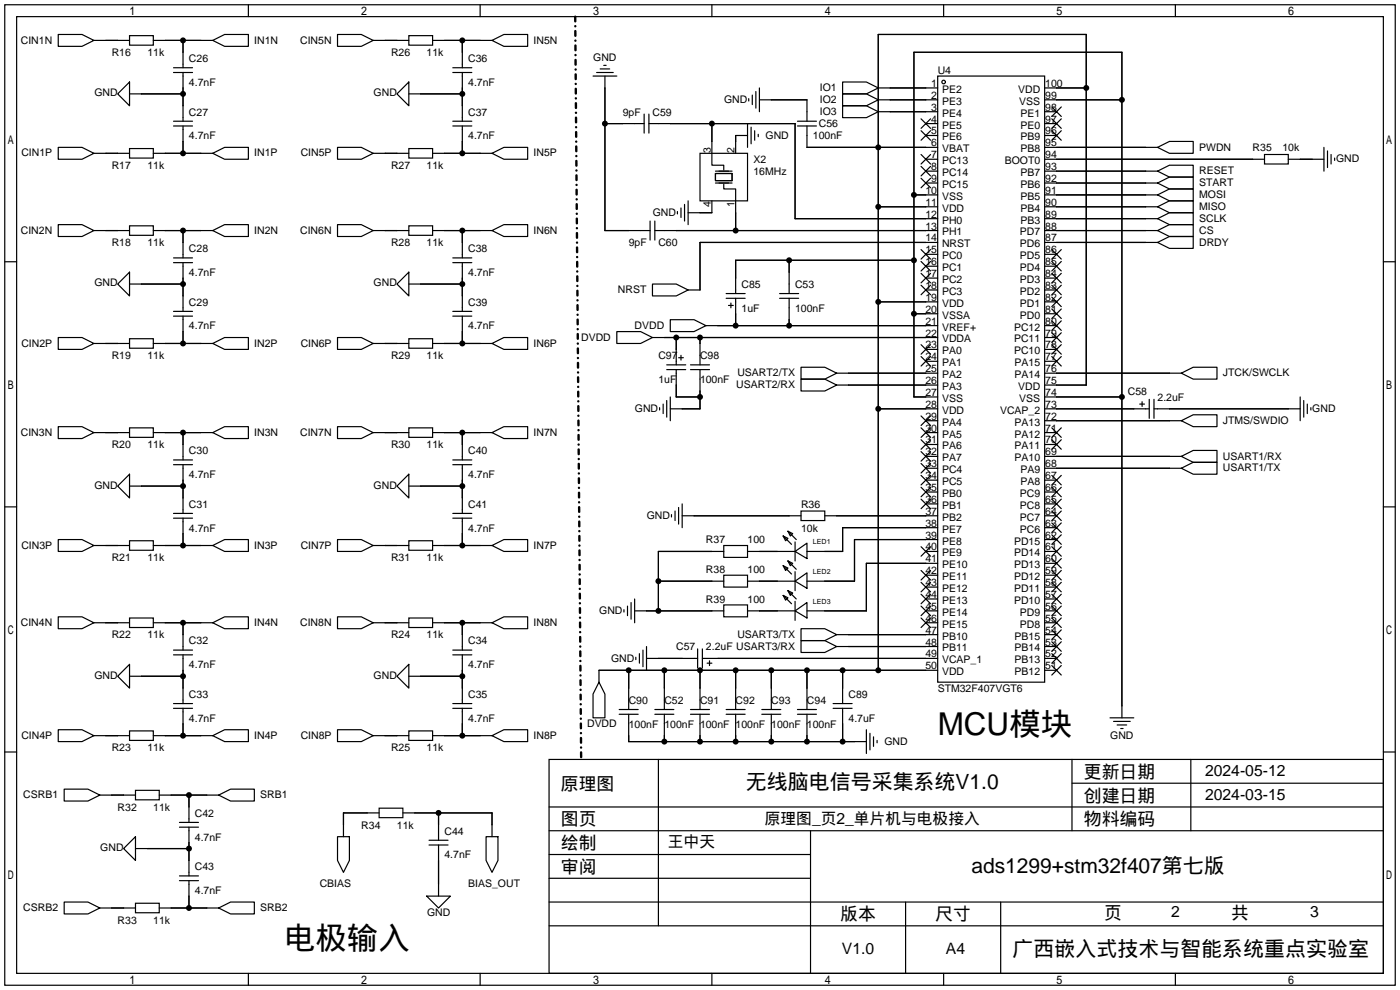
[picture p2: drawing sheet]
<svg xmlns="http://www.w3.org/2000/svg" width="299mm" height="212mm" viewBox="0 0 299 212" stroke-linecap="round" stroke-linejoin="round" font-family="sans-serif">
<g fill="none" stroke="#000" stroke-width=".25">
<path d="M1 1h297.2v209.6h-297.2zM3.6 3.6h292.1v204.4h-292.1zM12.4 7.4h5.1l2.6 1.2-2.6 1.3h-5.1zM20.1 8.6h7.6M27.7 7.6h5.1v2.1h-5.1zM27.7 17.5v5.1l-2.6-2.5zM32.8 8.6h12.7M37.1 15.5h4M37.1 14.5h4M39.1 8.6v5.9M39.1 15.5v10.4M45.5 8.6l2.5-1.2h5.1v2.5h-5.1z"/>
<path d="M53.1 1v2.6M72.1 7.4h5.1l2.6 1.2-2.6 1.3h-5.1zM79.8 8.6h7.6M87.4 7.6h5.1v2.1h-5.1zM87.4 17.5v5.1l-2.6-2.5zM92.5 8.6h12.7M96.8 15.5h4M96.8 14.5h4M98.8 8.6v5.9M98.8 15.5v10.4M102.6 1v2.6M105.2 8.6l2.5-1.2h5.1v2.5h-5.1z"/>
<path d="M126.7 16.3h5.1M127.5 15.5h3.6M128.3 14.7h2M129 14h.5M129.3 16.3v33h9.6M152.1 1v2.6M161.5 19.6v3.5M162.3 18.8v5.1M180.1 17.5h5.1l2.5 1.3-2.5 1.3h-5.1zM187.7 18.8h12.7M200.4 16.3h22.9v129.5h-22.9zM201.7 1v2.6"/>
<path d="M223.3 18.8h8.9M251.2 1v2.6M12.4 31.5h5.1l2.6 1.3-2.6 1.2h-5.1zM20.1 32.8h7.6M27.7 31.8h5.1v2h-5.1zM27.7 20.1h11.4M32.8 32.8h12.7M37.1 26.9h4M37.1 25.9h4M39.1 26.9v5.9M45.5 32.8l2.5-1.3h5.1v2.5h-5.1zM72.1 31.5h5.1l2.6 1.3-2.6 1.2h-5.1z"/>
<path d="M79.8 32.8h7.6M87.4 31.8h5.1v2h-5.1zM87.4 20.1h11.4M92.5 32.8h12.7M96.8 26.9h4M96.8 25.9h4M98.8 26.9v5.9M105.2 32.8l2.5-1.3h5.1v2.5h-5.1zM129.3 26.4h8.4M137.7 24.4v4M138.7 26.4h31.2v20.3h30.5M138.7 24.4v4"/>
<path d="M149.6 32.8h10.2v10.1h-10.2zM152.1 26.4v8.9h2.6v1M152.9 37.1h3.6v1.5h-3.6zM152.9 36.6h3.6M152.9 39.1h3.6M154.7 39.4v1h2.5v8.9M159.8 29h-2.6v3.8M159.8 26.4v5.1M160 21.1v.5M160.5 27.2v3.5M160.8 20.3v2.1M161.3 27.9v2.1"/>
<path d="M162.1 28.7v.5M162.3 21.3h10.2v4.6M170.4 26.9h4.1M170.4 25.9h4.1M172.5 26.9v4.6h27.9M180.1 22.6h5.1l2.5 1.3-2.5 1.2h-5.1zM180.1 20.1h5.1l2.5 1.2-2.5 1.3h-5.1zM187.7 21.3h12.7M187.7 23.9h12.7M196.8 25.4l2.1 2M196.8 27.9l2.1 2.1M196.8 33l2.1 2.1"/>
<path d="M196.8 35.6l2.1 2M196.8 38.1l2.1 2M197.9 26.4h2.5M197.9 29h2.5M197.9 34h2.5M197.9 36.6h2.5M197.9 39.1h2.5M198.9 25.4l-2.1 2M198.9 27.9l-2.1 2.1M198.9 33l-2.1 2.1M198.9 35.6l-2.1 2M198.9 38.1l-2.1 2"/>
<path d="M223.3 21.3h16.5M223.3 23.9h2.5M223.3 26.4h2.5M223.3 29h2.5M223.3 31.5h24.1M223.3 34h47M223.3 36.6h24.1M223.3 39.1h24.1M224.8 27.9l2 2.1M224.8 25.4l2 2M224.8 22.9l2 2M226.8 25.4l-2 2"/>
<path d="M226.8 27.9l-2 2.1M226.8 22.9l-2 2M247.4 39.1l2.5-1.3h5.1v2.6h-5.1zM247.4 36.6l2.5-1.3h5.1v2.5h-5.1zM247.4 31.5l2.5-1.3h5.1v2.6h-5.1zM270.3 33h5v2.1h-5zM275.3 34h7.7M283 31.5v5.1M283.7 32.3v3.5M284.5 33v2.1M285.2 33.8v.5M1 55.9h2.6"/>
<path d="M12.4 48h5.1l2.6 1.3-2.6 1.2h-5.1zM20.1 49.3h7.6M27.7 48.3h5.1v2h-5.1zM27.7 58.2v5l-2.6-2.5zM32.8 49.3h12.7M37.1 56.1h4M37.1 55.1h4M39.1 49.3v5.8M39.1 56.1v10.4M45.5 49.3l2.5-1.3h5.1v2.5h-5.1zM72.1 48h5.1l2.6 1.3-2.6 1.2h-5.1zM79.8 49.3h7.6"/>
<path d="M87.4 48.3h5.1v2h-5.1zM87.4 58.2v5l-2.6-2.5zM92.5 49.3h12.7M96.8 56.1h4M96.8 55.1h4M98.8 49.3v5.8M98.8 56.1v10.4M105.2 49.3l2.5-1.3h5.1v2.5h-5.1zM138.9 47.2v4.1M140 49.3h60.4M140 47.2v4.1M144.8 45.2v.5"/>
<path d="M145.5 44.4v2.1M146.3 43.7v3.5M147.1 42.9v5.1M152.1 42.9v2.6h-5M168.7 55.6v7.1M187.7 44.2h12.7M195.3 41.7h5.1M195.3 55.6h-38.1v7.1M196.8 53.3l2.1 2.1M196.8 55.9l2.1 2M196.8 58.4l2.1 2.1M197.9 54.4h2.5"/>
<path d="M197.9 56.9h2.5M197.9 59.4h2.5M198.9 53.3l-2.1 2.1M198.9 55.9l-2.1 2M198.9 58.4l-2.1 2.1M200.4 51.8h-50.8v10.2h-2.5M223.3 49.3h24.1M223.3 41.7h24.1M223.3 44.2h24.1M223.3 46.7h24.1M223.3 51.8h24.1M223.3 54.4h2.5"/>
<path d="M223.3 56.9h2.5M223.3 59.4h2.5M224.8 58.4l2 2.1M224.8 55.9l2 2M224.8 53.3l2 2.1M226.8 58.4l-2 2.1M226.8 55.9l-2 2M226.8 53.3l-2 2.1M247.4 46.7l2.5-1.2h5.1v2.5h-5.1zM247.4 44.2l2.5-1.3h5.1v2.6h-5.1zM247.4 41.7l2.5-1.3h5.1v2.5h-5.1zM247.4 51.8l2.5-1.3h5.1v2.6h-5.1z"/>
<path d="M247.4 49.3l2.5-1.3h5.1v2.5h-5.1zM295.7 55.9h2.5M12.4 72.1h5.1l2.6 1.3-2.6 1.3h-5.1zM20.1 73.4h7.6M27.7 72.4h5.1v2h-5.1zM27.7 60.7h11.4M32.8 73.4h12.7M37.1 67.6h4M37.1 66.5h4M39.1 67.6v5.8M45.5 73.4l2.5-1.3h5.1v2.6h-5.1zM72.1 72.1h5.1l2.6 1.3-2.6 1.3h-5.1z"/>
<path d="M79.8 73.4h7.6M87.4 72.4h5.1v2h-5.1zM87.4 60.7h11.4M92.5 73.4h12.7M96.8 67.6h4M96.8 66.5h4M98.8 67.6v5.8M105.2 73.4l2.5-1.3h5.1v2.6h-5.1zM131.8 70.9h5.1l2.5 1.2-2.5 1.3h-5.1zM139.4 60.7h5.1l2.6 1.3-2.6 1.2h-5.1zM139.4 72.1h61M142.5 78h4.1"/>
<path d="M142.5 79h4.1M143.3 68.3h5l2.6 1.3-2.6 1.3h-5zM144.5 79v5.8h5.1M144.5 72.1v5.9M145 76.5h1M145.5 75.9v1.1M147.6 78h4M147.6 79h4M149.6 79v8.4h-6.3M149.6 72.1v5.9M150.9 69.6h49.5M155.2 63.8h4.1"/>
<path d="M155.2 62.7h4.1M155.7 65.3h1M156.2 64.8v1M157.2 63.8v5.8M166.6 63.8h4.1M166.6 62.7h4.1M168.7 63.8v5.8M171.2 78.5h5.1l2.5 1.3-2.5 1.2h-5.1zM178.8 79.8h21.6M187.7 64.5h12.7M195.3 67.1h5.1M196.8 61l2.1 2"/>
<path d="M196.8 73.7l2.1 2M196.8 76.2l2.1 2M197.9 62h2.5M197.9 74.7h2.5M197.9 77.2h2.5M198.9 61l-2.1 2M198.9 73.7l-2.1 2M198.9 76.2l-2.1 2M223.3 62h2.5M223.3 64.5h2.5M223.3 67.1h2.5M223.3 69.6h2.5"/>
<path d="M223.3 72.1h2.5M223.3 74.7h2.5M223.3 77.2h2.5M223.3 79.8h29.2M224.8 76.2l2 2M224.8 73.7l2 2M224.8 71.1l2 2.1M224.8 68.6l2 2M224.8 66l2 2.1M224.8 63.5l2 2M224.8 61l2 2M226.8 61l-2 2"/>
<path d="M226.8 66l-2 2.1M226.8 68.6l-2 2M226.8 71.1l-2 2.1M226.8 73.7l-2 2M226.8 76.2l-2 2M226.8 63.5l-2 2M252.5 79.8l2.5-1.3h5.1v2.5h-5.1zM12.4 91.2h5.1l2.6 1.3-2.6 1.2h-5.1zM20.1 92.5h7.6M27.7 91.4h5.1v2.1h-5.1zM32.8 92.5h12.7M37.1 99.3h4"/>
<path d="M37.1 98.3h4M39.1 92.5v5.8M39.1 99.3v10.4M45.5 92.5l2.5-1.3h5.1v2.5h-5.1zM72.1 91.2h5.1l2.6 1.3-2.6 1.2h-5.1zM79.8 92.5h7.6M87.4 91.4h5.1v2.1h-5.1zM92.5 92.5h12.7M96.8 99.3h4M96.8 98.3h4M98.8 92.5v5.8M98.8 99.3v10.4"/>
<path d="M105.2 92.5l2.5-1.3h5.1v2.5h-5.1zM141 87.1v.5M141.7 86.4v2M142.5 85.6v3.6M143.3 84.8v5.1M171.2 81h5.1l2.5 1.3-2.5 1.3h-5.1zM178.8 82.3h21.6M187.7 87.4h12.7M196.8 88.9l2.1 2M196.8 91.4l2.1 2.1M196.8 94l2.1 2M196.8 96.5l2.1 2.1"/>
<path d="M196.8 99.1l2.1 2M197.9 92.5h2.5M197.9 89.9h2.5M197.9 95h2.5M197.9 97.5h2.5M198.9 88.9l-2.1 2M198.9 91.4l-2.1 2.1M198.9 94l-2.1 2M198.9 96.5l-2.1 2.1M198.9 99.1l-2.1 2M200.4 84.8h-5.1v-73.6h44.5v142.2M223.3 92.5h2.5"/>
<path d="M223.3 82.3h8.9v-74.9h-44.5v135.9M223.3 84.8h16.5M223.3 87.4h22.3M223.3 89.9h29.2M223.3 95h2.5M223.3 97.5h29.2M224.8 94l2 2M224.8 91.4l2 2.1M226.8 94l-2 2M226.8 91.4l-2 2.1M243.6 86.4h1M244.1 85.9v1"/>
<path d="M245.6 85.3v4.1M246.6 87.4h31.3M246.6 85.3v4.1M252.5 97.5l2.5-1.2h5.1v2.5h-5.1zM252.5 89.9l2.5-1.3h5.1v2.6h-5.1zM277.9 84.8v5.1M278.6 85.6v3.6M279.4 86.4v2M280.2 87.1v.5M1 108.3h2.6M12.4 115.3h5.1l2.6 1.3-2.6 1.3h-5.1zM20.1 116.6h7.6"/>
<path d="M27.7 115.6h5.1v2h-5.1zM27.7 101.3v5.1l-2.6-2.5zM27.7 103.9h11.4M32.8 116.6h12.7M37.1 110.7h4M37.1 109.7h4M39.1 110.7v5.9M45.5 116.6l2.5-1.3h5.1v2.6h-5.1zM72.1 115.3h5.1l2.6 1.3-2.6 1.3h-5.1zM79.8 116.6h7.6M87.4 115.6h5.1v2h-5.1zM87.4 101.3v5.1l-2.6-2.5z"/>
<path d="M87.4 103.9h11.4M92.5 116.6h12.7M96.8 110.7h4M96.8 109.7h4M98.8 110.7v5.9M105.2 116.6l2.5-1.3h5.1v2.6h-5.1zM143.5 110v.5M144.3 109.2v2.1M145 108.5v3.5M145.8 110.2h25.4M145.8 107.7v5.1M154.7 116.6h5.1v2.5h-5.1z"/>
<path d="M154.7 117.9h-14v12.7M159.8 117.9h10.1M167.4 114.6l1 .5-.5 .5zM167.4 114.6l1.8 1.7M168.4 113.5l1 .5-.5 .6zM168.4 119.9l1 .5-.5 .5zM168.4 113.5l1.8 1.8M168.4 119.9l1.8 1.8M169.9 117.9l2.6-1.8v3.3zM169.9 115.8v4.1M171.2 109.2h5.1v2.1h-5.1zM176.3 110.2h24.1"/>
<path d="M196.8 101.6l2.1 2M196.8 104.1l2.1 2.1M196.8 106.7l2.1 2M196.8 116.8l2.1 2.1M197.9 100.1h2.5M197.9 102.6h2.5M197.9 105.2h2.5M197.9 107.7h2.5M197.9 117.9h2.5M198.9 101.6l-2.1 2M198.9 104.1l-2.1 2.1M198.9 106.7l-2.1 2"/>
<path d="M198.9 116.8l-2.1 2.1M200.4 112.8h-20.3v5.1h-7.6M200.4 115.3h-17.8v8.9h-10.1M223.3 100.1h29.2M223.3 102.6h2.5M223.3 105.2h2.5M223.3 107.7h2.5M223.3 110.2h2.5M223.3 112.8h2.5M223.3 115.3h2.5M223.3 117.9h2.5M224.8 119.4l2 2"/>
<path d="M224.8 116.8l2 2.1M224.8 114.3l2 2M224.8 111.8l2 2M224.8 109.2l2 2.1M224.8 106.7l2 2M224.8 104.1l2 2.1M224.8 101.6l2 2M226.8 101.6l-2 2M226.8 104.1l-2 2.1M226.8 119.4l-2 2M226.8 116.8l-2 2.1M226.8 114.3l-2 2"/>
<path d="M226.8 111.8l-2 2M226.8 109.2l-2 2.1M226.8 106.7l-2 2M252.5 100.1l2.5-1.3h5.1v2.5h-5.1zM295.7 108.3h2.5M12.4 131.8h5.1l2.6 1.3-2.6 1.3h-5.1zM20.1 133.1h7.6M27.7 132.1h5.1v2h-5.1zM32.8 133.1h12.7M37.1 140h4M37.1 138.9h4M39.1 133.1v5.8"/>
<path d="M39.1 140v10.4M45.5 133.1l2.5-1.3h5.1v2.6h-5.1zM72.1 131.8h5.1l2.6 1.3-2.6 1.3h-5.1zM79.8 133.1h7.6M87.4 132.1h5.1v2h-5.1zM92.5 133.1h12.7M96.8 140h4M96.8 138.9h4M98.8 133.1v5.8M98.8 140v10.4M105.2 133.1l2.5-1.3h5.1v2.6h-5.1zM133.3 130.3v.5"/>
<path d="M134.1 129.5v2.1M134.9 128.8v3.5M135.6 130.6h19.1M135.6 128v5.1M136.7 139.7v2M137.4 138.9v3.6M138.2 138.2v5.1M140.7 124.2h14M149.1 138.7v4M150.1 138.7v4M154.7 122.9h5.1v2.6h-5.1zM154.7 129.3h5.1v2.5h-5.1z"/>
<path d="M159.8 130.6h10.1M159.8 124.2h10.1M167.4 120.9l1 .5-.5 .5zM167.4 127.3l1 .5-.5 .5zM167.4 120.9l1.8 1.8M167.4 127.3l1.8 1.7M168.4 126.2l1 .5-.5 .6zM168.4 126.2l1.8 1.8M169.9 124.2l2.6-1.8v3.3zM169.9 130.6l2.6-1.8v3.3zM169.9 122.2v4M169.9 128.5v4.1"/>
<path d="M171.2 136.9h5.1l2.5 1.3-2.5 1.2h-5.1zM171.2 134.4h5.1l2.5 1.2-2.5 1.3h-5.1zM178.8 135.6h21.6M178.8 138.2h21.6M196.8 121.9l2.1 2.1M196.8 124.5l2.1 2M196.8 127l2.1 2M196.8 129.5l2.1 2.1M196.8 132.1l2.1 2M197.9 133.1h2.5M197.9 122.9h2.5M197.9 125.5h2.5"/>
<path d="M197.9 128h2.5M197.9 130.6h2.5M198.9 121.9l-2.1 2.1M198.9 124.5l-2.1 2M198.9 127l-2.1 2M198.9 129.5l-2.1 2.1M198.9 132.1l-2.1 2M200.4 120.4h-15.2v10.2h-12.7M223.3 133.1h2.5M223.3 120.4h2.5M223.3 122.9h2.5M223.3 125.5h2.5"/>
<path d="M223.3 128h2.5M223.3 130.6h2.5M223.3 135.6h2.5M223.3 138.2h2.5M224.8 139.7l2 2M224.8 137.2l2 2M224.8 134.6l2 2.1M224.8 132.1l2 2M224.8 129.5l2 2.1M224.8 127l2 2M224.8 124.5l2 2M224.8 121.9l2 2.1"/>
<path d="M226.8 139.7l-2 2M226.8 137.2l-2 2M226.8 134.6l-2 2.1M226.8 132.1l-2 2M226.8 129.5l-2 2.1M226.8 127l-2 2M226.8 124.5l-2 2M226.8 121.9l-2 2.1M12.4 156h5.1l2.6 1.2-2.6 1.3h-5.1zM20.1 157.2h7.6M25.1 144.5l2.6-2.5v5.1zM27.7 156.2h5.1v2h-5.1z"/>
<path d="M27.7 144.5h11.4M32.8 157.2h12.7M37.1 151.4h4M37.1 150.4h4M39.1 151.4v5.8M45.5 157.2l2.5-1.2h5.1v2.5h-5.1zM72.1 156h5.1l2.6 1.2-2.6 1.3h-5.1zM79.8 157.2h7.6M87.4 156.2h5.1v2h-5.1zM87.4 142v5.1l-2.6-2.6zM87.4 144.5h11.4M92.5 157.2h12.7"/>
<path d="M96.8 151.4h4M96.8 150.4h4M98.8 151.4v5.8M105.2 157.2l2.5-1.2h5.1v2.5h-5.1zM128 145.8l1.3 2.5v5.1h-2.6v-5.1zM132.3 151.6h4.1M132.3 152.7h4.1M134.4 152.7v5.8h50.8M134.4 143.3v8.3M135.9 140.5v.5M138.2 140.7h10.9M140 151.6h4"/>
<path d="M140 152.7h4M142 143.3v8.3M142 152.7v5.8M147.6 151.6h4M147.6 152.7h4M149.6 143.3v8.3M149.6 152.7v5.8M150.1 140.7h50.3M151.1 141.7h1M151.6 141.2v1M155.2 151.6h4.1M155.2 152.7h4.1"/>
<path d="M157.2 143.3v8.3M157.2 152.7v5.8M162.8 151.6h4.1M162.8 152.7h4.1M164.8 143.3v8.3M164.8 152.7v5.8M170.4 151.6h4.1M170.4 152.7h4.1M172.5 143.3v8.3M172.5 152.7v5.8M178.1 151.4h4M178.1 150.4h4"/>
<path d="M180.1 143.3v7.1M180.1 151.4v7.1M185.2 156v5M185.9 156.7v3.6M186.7 157.5v2M187.5 158.2v.6M200.4 143.3h-72.4v2.5M223.3 140.7h2.5M223.3 143.3h2.5M224.8 142.2l2 2.1M226.8 142.2l-2 2.1M237.2 153.4h5.1"/>
<path d="M238 154.2h3.6M238.8 154.9h2M239.5 155.7h.5M1 160.7h2.6M13.7 168.7h5.1l2.5 1.2-2.5 1.3h-5.1zM21.3 169.9h7.7M29 168.9h5v2h-5zM34 169.9h12.7M38.4 176.8h4M38.4 175.8h4M40.4 169.9v5.9M40.4 176.8v10.4"/>
<path d="M46.7 169.9l2.6-1.2h5.1v2.5h-5.1zM72.1 178.8h2.6v5.1l-1.3 2.5-1.3-2.5zM81 172.7h5.1v2.1h-5.1zM81 173.7h-7.6v5.1M86.1 173.7h19.1v5.1M91.7 179.6h4.1M93.7 173.7v5.9M103.9 178.8h2.5v5.1l-1.2 2.5-1.3-2.5zM117.3 162.3h178.4v45.7h-178.4zM117.3 177.5h178.4M117.3 172.5h178.4M140.7 162.3v35.6"/>
<path d="M173.2 177.5v30.5M229.1 162.3v15.2M229.1 167.4h66.6M254.5 162.3v15.2M295.7 160.7h2.5M13.7 192.8h5.1l2.5 1.3-2.5 1.2h-5.1zM21.3 194.1h7.7M26.4 181.4l2.6-2.6v5.1zM29 193h5v2.1h-5zM29 181.4h11.4M34 194.1h12.7M38.4 188.2h4"/>
<path d="M38.4 187.2h4M40.4 188.2v5.9M46.7 194.1l2.6-1.3h5.1v2.5h-5.1zM91.2 191.5h5.1l-2.6 2.6zM91.7 180.6h4.1M93.7 180.6v10.9M117.3 182.6h55.9M117.3 197.9h178.4M117.3 192.8h178.4M117.3 187.7h55.9M193.5 192.8v15.2M213.9 192.8v15.2"/>
<path d="M53.1 208v2.6M102.6 208v2.6M152.1 208v2.6M201.7 208v2.6M251.2 208v2.6"/>
<circle cx="201.7" cy="17.5" r=".38"/>
</g>
<path d="M122.9 3.6l1.3 158.7" fill="none" stroke="#000" stroke-width=".51" stroke-dasharray="1 1 0 1"/>
<g fill="#000">
<circle cx="39.1" cy="8.6" r=".63"/>
<circle cx="98.8" cy="8.6" r=".63"/>
<circle cx="232.2" cy="18.8" r=".63"/>
<circle cx="39.1" cy="32.8" r=".63"/>
<circle cx="39.1" cy="20.1" r=".63"/>
<circle cx="98.8" cy="32.8" r=".63"/>
<circle cx="98.8" cy="20.1" r=".63"/>
<circle cx="129.3" cy="26.4" r=".63"/>
<circle cx="152.1" cy="26.4" r=".63"/>
<circle cx="187.7" cy="31.5" r=".63"/>
<circle cx="239.8" cy="21.3" r=".63"/>
<circle cx="39.1" cy="49.3" r=".63"/>
<circle cx="98.8" cy="49.3" r=".63"/>
<circle cx="157.2" cy="49.3" r=".63"/>
<circle cx="168.7" cy="55.6" r=".63"/>
<circle cx="187.7" cy="44.2" r=".63"/>
<circle cx="195.3" cy="55.6" r=".63"/>
<circle cx="195.3" cy="41.7" r=".63"/>
<circle cx="39.1" cy="73.4" r=".63"/>
<circle cx="39.1" cy="60.7" r=".63"/>
<circle cx="98.8" cy="60.7" r=".63"/>
<circle cx="98.8" cy="73.4" r=".63"/>
<circle cx="144.5" cy="72.1" r=".63"/>
<circle cx="149.6" cy="72.1" r=".63"/>
<circle cx="157.2" cy="69.6" r=".63"/>
<circle cx="168.7" cy="69.6" r=".63"/>
<circle cx="187.7" cy="64.5" r=".63"/>
<circle cx="195.3" cy="67.1" r=".63"/>
<circle cx="39.1" cy="92.5" r=".63"/>
<circle cx="98.8" cy="92.5" r=".63"/>
<circle cx="149.6" cy="84.8" r=".63"/>
<circle cx="187.7" cy="87.4" r=".63"/>
<circle cx="239.8" cy="84.8" r=".63"/>
<circle cx="39.1" cy="103.9" r=".63"/>
<circle cx="39.1" cy="116.6" r=".63"/>
<circle cx="98.8" cy="103.9" r=".63"/>
<circle cx="98.8" cy="116.6" r=".63"/>
<circle cx="39.1" cy="133.1" r=".63"/>
<circle cx="98.8" cy="133.1" r=".63"/>
<circle cx="140.7" cy="124.2" r=".63"/>
<circle cx="140.7" cy="130.6" r=".63"/>
<circle cx="39.1" cy="144.5" r=".63"/>
<circle cx="39.1" cy="157.2" r=".63"/>
<circle cx="98.8" cy="157.2" r=".63"/>
<circle cx="98.8" cy="144.5" r=".63"/>
<circle cx="134.4" cy="143.3" r=".63"/>
<circle cx="142" cy="158.5" r=".63"/>
<circle cx="142" cy="143.3" r=".63"/>
<circle cx="149.6" cy="158.5" r=".63"/>
<circle cx="149.6" cy="143.3" r=".63"/>
<circle cx="157.2" cy="158.5" r=".63"/>
<circle cx="157.2" cy="143.3" r=".63"/>
<circle cx="164.8" cy="158.5" r=".63"/>
<circle cx="164.8" cy="143.3" r=".63"/>
<circle cx="172.5" cy="158.5" r=".63"/>
<circle cx="172.5" cy="143.3" r=".63"/>
<circle cx="180.1" cy="158.5" r=".63"/>
<circle cx="180.1" cy="143.3" r=".63"/>
<circle cx="187.7" cy="143.3" r=".63"/>
<circle cx="40.4" cy="169.9" r=".63"/>
<circle cx="93.7" cy="173.7" r=".63"/>
<circle cx="40.4" cy="181.4" r=".63"/>
<circle cx="40.4" cy="194.1" r=".63"/>
</g>
<g font-size="6.7">
<text x="200.4" y="157.2">MCU模块</text>
<text x="60.7" y="202.9">电极输入</text>
</g>
<g font-size="4.5">
<text x="159.4" y="168.7">无线脑电信号采集系统V1.0</text>
<text x="207.6" y="186.5">ads1299+stm32f407第七版</text>
<text x="216.4" y="204.3">广西嵌入式技术与智能系统重点实验室</text>
</g>
<g font-size="3.8">
<text x="231.6" y="166.2">更新日期</text>
<text x="119.9" y="168.8">原理图</text>
<text x="231.6" y="171.3">创建日期</text>
<text x="119.9" y="176.4">图页</text>
<text x="231.6" y="176.4">物料编码</text>
<text x="119.9" y="181.5">绘制</text>
<text x="119.9" y="186.6">审阅</text>
<text x="179.6" y="196.7">版本</text>
<text x="199.9" y="196.7">尺寸</text>
<text x="236" y="196.5">页</text>
<text x="263.1" y="196.5">共</text>
</g>
<g font-size="3.4">
<text x="257.6" y="165.9">2024-05-12</text>
<text x="257.6" y="170.9">2024-03-15</text>
<text x="163.5" y="176">原理图_页2_单片机与电极接入</text>
<text x="142.7" y="181.1">王中天</text>
<text x="250.3" y="196.1">2</text>
<text x="280" y="196.1">3</text>
<text x="179.9" y="204">V1.0</text>
<text x="202.2" y="204">A4</text>
</g>
<g font-size="2.2">
<text x="4.5" y="9.3">CIN1N</text>
<text x="23.9" y="12">R16</text>
<text x="31.5" y="12">11k</text>
<text x="54.4" y="9.3">IN1N</text>
<text x="64.1" y="9.3">CIN5N</text>
<text x="83.6" y="12">R26</text>
<text x="91.2" y="12">11k</text>
<text x="114" y="9.3">IN5N</text>
<text x="40.4" y="13.3">C26</text>
<text x="100.1" y="13.3">C36</text>
<text x="126.8" y="13.1">GND</text>
<text x="200.4" y="15.8">U4</text>
<text x="20.2" y="20.6">GND</text>
<text x="40.4" y="18.3">4.7nF</text>
<text x="79.9" y="20.6">GND</text>
<text x="100.1" y="18.3">4.7nF</text>
<text x="154.7" y="22">GND</text>
<text x="175.2" y="22">IO2</text>
<text x="175.2" y="19.5">IO1</text>
<text x="199" y="18.6">1</text>
<text x="199" y="21.1">2</text>
<text x="199" y="23.7">3</text>
<text x="201.3" y="19.9">PE2</text>
<text x="201.3" y="22.4">PE3</text>
<text x="217.6" y="19.9">VDD</text>
<text x="217.8" y="22.4">VSS</text>
<text x="223.4" y="23.7">98</text>
<text x="223.4" y="21.1">99</text>
<text x="223.4" y="18.6">100</text>
<text x="40.4" y="24.7">C27</text>
<text x="40.4" y="29.8">4.7nF</text>
<text x="100.1" y="24.7">C37</text>
<text x="100.1" y="29.8">4.7nF</text>
<text x="133.1" y="24.7">9pF</text>
<text x="139.4" y="24.7">C59</text>
<text x="163.6" y="29.6">GND</text>
<text x="173.7" y="29.8">100nF</text>
<text x="175" y="27.2">C56</text>
<text x="175.2" y="24.5">IO3</text>
<text x="199" y="26.2">4</text>
<text x="199" y="28.7">5</text>
<text x="201.3" y="24.9">PE4</text>
<text x="201.3" y="27.5">PE5</text>
<text x="218.1" y="27.5">PE0</text>
<text x="218.1" y="24.9">PE1</text>
<text x="223.4" y="28.7">96</text>
<text x="223.4" y="26.2">97</text>
<text x="4.6" y="33.4">CIN1P</text>
<text x="54.4" y="33.4">IN1P</text>
<text x="64.3" y="33.4">CIN5P</text>
<text x="114" y="33.4">IN5P</text>
<text x="151.9" y="32.8" transform="rotate(-90 151.9 32.8)">3</text>
<text x="157" y="32.8" transform="rotate(-90 157 32.8)">2</text>
<text x="161" y="34.9">X2</text>
<text x="199" y="31.3">6</text>
<text x="199" y="33.8">7</text>
<text x="201.3" y="30">PE6</text>
<text x="201.3" y="32.6">VBAT</text>
<text x="201.3" y="35.1">PC13</text>
<text x="214.7" y="35.1">BOOT0</text>
<text x="218.1" y="32.6">PB8</text>
<text x="218.1" y="30">PB9</text>
<text x="223.4" y="33.8">94</text>
<text x="223.4" y="31.3">95</text>
<text x="256.3" y="32.2">PWDN</text>
<text x="267.7" y="32.3">R35</text>
<text x="274.1" y="32.3">10k</text>
<text x="285.5" y="34.7">GND</text>
<text x="23.9" y="36.1">R17</text>
<text x="31.5" y="36.1">11k</text>
<text x="83.6" y="36.1">R27</text>
<text x="91.2" y="36.1">11k</text>
<text x="161" y="37.4">16MHz</text>
<text x="197.8" y="41.4">10</text>
<text x="199" y="36.4">8</text>
<text x="199" y="38.9">9</text>
<text x="201.3" y="37.6">PC14</text>
<text x="201.3" y="40.2">PC15</text>
<text x="218.1" y="40.2">PB6</text>
<text x="218.1" y="37.6">PB7</text>
<text x="223.4" y="41.4">91</text>
<text x="223.4" y="38.9">92</text>
<text x="223.4" y="36.4">93</text>
<text x="256.3" y="39.8">START</text>
<text x="256.3" y="37.2">RESET</text>
<text x="139.5" y="46.1">GND</text>
<text x="151.9" y="44.2" transform="rotate(-90 151.9 44.2)">4</text>
<text x="157" y="44.2" transform="rotate(-90 157 44.2)">1</text>
<text x="197.8" y="44">11</text>
<text x="197.8" y="46.5">12</text>
<text x="201.3" y="42.7">VSS</text>
<text x="201.3" y="45.3">VDD</text>
<text x="201.3" y="47.8">PH0</text>
<text x="218.1" y="47.8">PB3</text>
<text x="218.1" y="45.3">PB4</text>
<text x="218.1" y="42.7">PB5</text>
<text x="223.4" y="46.5">89</text>
<text x="223.4" y="44">90</text>
<text x="256.3" y="47.4">SCLK</text>
<text x="256.3" y="44.9">MISO</text>
<text x="256.3" y="42.3">MOSI</text>
<text x="4.5" y="49.9">CIN2N</text>
<text x="23.9" y="52.6">R18</text>
<text x="31.5" y="52.6">11k</text>
<text x="40.4" y="53.9">C28</text>
<text x="54.4" y="49.9">IN2N</text>
<text x="64.1" y="49.9">CIN6N</text>
<text x="83.6" y="52.6">R28</text>
<text x="91.2" y="52.6">11k</text>
<text x="100.1" y="53.9">C38</text>
<text x="114" y="49.9">IN6N</text>
<text x="134.4" y="52.6">9pF</text>
<text x="140.7" y="52.6">C60</text>
<text x="197.8" y="49.1">13</text>
<text x="197.8" y="51.6">14</text>
<text x="201.3" y="50.3">PH1</text>
<text x="201.3" y="52.9">NRST</text>
<text x="218" y="52.9">PD6</text>
<text x="218" y="50.3">PD7</text>
<text x="223.4" y="51.6">87</text>
<text x="223.4" y="49.1">88</text>
<text x="256.3" y="52.5">DRDY</text>
<text x="256.3" y="49.9">CS</text>
<text x="40.4" y="59">4.7nF</text>
<text x="100.1" y="59">4.7nF</text>
<text x="197.8" y="54.1">15</text>
<text x="197.8" y="56.7">16</text>
<text x="197.8" y="59.2">17</text>
<text x="201.3" y="55.4">PC0</text>
<text x="201.3" y="58">PC1</text>
<text x="218" y="58">PD4</text>
<text x="218" y="55.4">PD5</text>
<text x="223.4" y="59.2">84</text>
<text x="223.4" y="56.7">85</text>
<text x="223.4" y="54.1">86</text>
<text x="20.2" y="61.2">GND</text>
<text x="40.4" y="65.3">C29</text>
<text x="79.9" y="61.2">GND</text>
<text x="100.1" y="65.3">C39</text>
<text x="132.1" y="62.6">NRST</text>
<text x="158.5" y="61.5">C85</text>
<text x="169.9" y="61.5">C53</text>
<text x="197.8" y="61.8">18</text>
<text x="197.8" y="64.3">19</text>
<text x="201.3" y="60.5">PC2</text>
<text x="201.3" y="63">PC3</text>
<text x="201.3" y="65.6">VDD</text>
<text x="218" y="65.6">PD1</text>
<text x="218" y="63">PD2</text>
<text x="218" y="60.5">PD3</text>
<text x="223.4" y="64.3">82</text>
<text x="223.4" y="61.8">83</text>
<text x="40.4" y="70.4">4.7nF</text>
<text x="100.1" y="70.4">4.7nF</text>
<text x="135.6" y="70.3">DVDD</text>
<text x="158.5" y="66.6">1uF</text>
<text x="169.9" y="66.6">100nF</text>
<text x="197.8" y="66.8">20</text>
<text x="197.8" y="69.4">21</text>
<text x="197.8" y="71.9">22</text>
<text x="201.3" y="68.1">VSSA</text>
<text x="201.3" y="70.7">VREF+</text>
<text x="216.7" y="70.7">PC12</text>
<text x="218" y="68.1">PD0</text>
<text x="223.4" y="71.9">79</text>
<text x="223.4" y="69.4">80</text>
<text x="223.4" y="66.8">81</text>
<text x="4.6" y="74.1">CIN2P</text>
<text x="23.9" y="76.8">R19</text>
<text x="31.5" y="76.8">11k</text>
<text x="54.4" y="74.1">IN2P</text>
<text x="64.3" y="74.1">CIN6P</text>
<text x="83.6" y="76.8">R29</text>
<text x="91.2" y="76.8">11k</text>
<text x="114" y="74.1">IN6P</text>
<text x="124.2" y="72.8">DVDD</text>
<text x="140.7" y="76.8">C97</text>
<text x="149.6" y="76.8">C98</text>
<text x="197.8" y="74.5">23</text>
<text x="197.8" y="77">24</text>
<text x="201.3" y="73.2">VDDA</text>
<text x="201.3" y="75.7">PA0</text>
<text x="216.7" y="75.7">PC10</text>
<text x="216.7" y="73.2">PC11</text>
<text x="223.4" y="77">77</text>
<text x="223.4" y="74.5">78</text>
<text x="140.7" y="81.8">1uF</text>
<text x="149.6" y="81.8">100nF</text>
<text x="157.3" y="83">USART2/RX</text>
<text x="157.6" y="80.4">USART2/TX</text>
<text x="197.8" y="79.5">25</text>
<text x="197.8" y="82.1">26</text>
<text x="201.3" y="78.3">PA1</text>
<text x="201.3" y="80.8">PA2</text>
<text x="201.3" y="83.4">PA3</text>
<text x="216.8" y="80.8">PA14</text>
<text x="216.8" y="78.3">PA15</text>
<text x="217.6" y="83.4">VDD</text>
<text x="223.4" y="82.1">75</text>
<text x="223.4" y="79.5">76</text>
<text x="261.4" y="80.4">JTCK/SWCLK</text>
<text x="135.7" y="88">GND</text>
<text x="197.8" y="84.6">27</text>
<text x="197.8" y="87.2">28</text>
<text x="197.8" y="89.7">29</text>
<text x="201.3" y="85.9">VSS</text>
<text x="201.3" y="88.4">VDD</text>
<text x="213.7" y="88.4">VCAP_2</text>
<text x="217.8" y="85.9">VSS</text>
<text x="223.4" y="89.7">72</text>
<text x="223.4" y="87.2">73</text>
<text x="223.4" y="84.6">74</text>
<text x="241" y="84.4">C58</text>
<text x="247.4" y="85.7">2.2uF</text>
<text x="280.5" y="88">GND</text>
<text x="4.5" y="93.1">CIN3N</text>
<text x="23.9" y="95.8">R20</text>
<text x="31.5" y="95.8">11k</text>
<text x="54.4" y="93.1">IN3N</text>
<text x="64.1" y="93.1">CIN7N</text>
<text x="83.6" y="95.8">R30</text>
<text x="91.2" y="95.8">11k</text>
<text x="114" y="93.1">IN7N</text>
<text x="197.8" y="92.2">30</text>
<text x="197.8" y="94.8">31</text>
<text x="201.3" y="91">PA4</text>
<text x="201.3" y="93.5">PA5</text>
<text x="216.8" y="93.5">PA12</text>
<text x="216.8" y="91">PA13</text>
<text x="223.4" y="94.8">70</text>
<text x="223.4" y="92.2">71</text>
<text x="261.4" y="90.6">JTMS/SWDIO</text>
<text x="40.4" y="97.1">C30</text>
<text x="100.1" y="97.1">C40</text>
<text x="197.8" y="97.3">32</text>
<text x="197.8" y="99.9">33</text>
<text x="201.3" y="96.1">PA6</text>
<text x="201.3" y="98.6">PA7</text>
<text x="201.3" y="101.1">PC4</text>
<text x="216.8" y="98.6">PA10</text>
<text x="216.8" y="96.1">PA11</text>
<text x="218.1" y="101.1">PA9</text>
<text x="223.4" y="99.9">68</text>
<text x="223.4" y="97.3">69</text>
<text x="261.4" y="100.7">USART1/TX</text>
<text x="261.4" y="98.2">USART1/RX</text>
<text x="20.2" y="104.4">GND</text>
<text x="40.4" y="102.2">4.7nF</text>
<text x="79.9" y="104.4">GND</text>
<text x="100.1" y="102.2">4.7nF</text>
<text x="197.8" y="102.4">34</text>
<text x="197.8" y="104.9">35</text>
<text x="197.8" y="107.5">36</text>
<text x="201.3" y="103.7">PC5</text>
<text x="201.3" y="106.2">PB0</text>
<text x="218" y="106.2">PC9</text>
<text x="218.1" y="103.7">PA8</text>
<text x="223.4" y="107.5">65</text>
<text x="223.4" y="104.9">66</text>
<text x="223.4" y="102.4">67</text>
<text x="40.4" y="108.5">C31</text>
<text x="40.4" y="113.6">4.7nF</text>
<text x="100.1" y="108.5">C41</text>
<text x="100.1" y="113.6">4.7nF</text>
<text x="138.2" y="110.9">GND</text>
<text x="171.2" y="108.5">R36</text>
<text x="171.2" y="113.6">10k</text>
<text x="197.8" y="110">37</text>
<text x="197.8" y="112.6">38</text>
<text x="201.3" y="108.8">PB1</text>
<text x="201.3" y="111.3">PB2</text>
<text x="201.3" y="113.8">PE7</text>
<text x="218" y="113.8">PC6</text>
<text x="218" y="111.3">PC7</text>
<text x="218" y="108.8">PC8</text>
<text x="223.4" y="112.6">63</text>
<text x="223.4" y="110">64</text>
<text x="4.6" y="117.3">CIN3P</text>
<text x="23.9" y="119.9">R21</text>
<text x="31.5" y="119.9">11k</text>
<text x="54.4" y="117.3">IN3P</text>
<text x="64.3" y="117.3">CIN7P</text>
<text x="83.6" y="119.9">R31</text>
<text x="91.2" y="119.9">11k</text>
<text x="114" y="117.3">IN7P</text>
<text x="150.9" y="116.1">R37</text>
<text x="159.8" y="116.1">100</text>
<text x="197.8" y="115.1">39</text>
<text x="197.8" y="117.6">40</text>
<text x="201.3" y="116.4">PE8</text>
<text x="201.3" y="118.9">PE9</text>
<text x="216.7" y="118.9">PD14</text>
<text x="216.7" y="116.4">PD15</text>
<text x="223.4" y="117.6">61</text>
<text x="223.4" y="115.1">62</text>
<text x="150.9" y="122.5">R38</text>
<text x="159.8" y="122.5">100</text>
<text x="197.8" y="120.2">41</text>
<text x="197.8" y="122.7">42</text>
<text x="197.8" y="125.3">43</text>
<text x="201.3" y="121.5">PE10</text>
<text x="201.3" y="124">PE11</text>
<text x="216.7" y="124">PD12</text>
<text x="216.7" y="121.5">PD13</text>
<text x="223.4" y="125.3">58</text>
<text x="223.4" y="122.7">59</text>
<text x="223.4" y="120.2">60</text>
<text x="128.1" y="131.2">GND</text>
<text x="150.9" y="128.8">R39</text>
<text x="159.8" y="128.8">100</text>
<text x="197.8" y="127.8">44</text>
<text x="197.8" y="130.3">45</text>
<text x="201.3" y="126.5">PE12</text>
<text x="201.3" y="129.1">PE13</text>
<text x="201.3" y="131.6">PE14</text>
<text x="216.7" y="129.1">PD10</text>
<text x="216.7" y="126.5">PD11</text>
<text x="218" y="131.6">PD9</text>
<text x="223.4" y="130.3">56</text>
<text x="223.4" y="127.8">57</text>
<text x="4.5" y="133.8">CIN4N</text>
<text x="23.9" y="136.5">R22</text>
<text x="31.5" y="136.5">11k</text>
<text x="40.4" y="137.7">C32</text>
<text x="54.4" y="133.8">IN4N</text>
<text x="64.1" y="133.8">CIN8N</text>
<text x="83.6" y="136.5">R24</text>
<text x="91.2" y="136.5">11k</text>
<text x="100.1" y="137.7">C34</text>
<text x="114" y="133.8">IN8N</text>
<text x="157.6" y="136.3">USART3/TX</text>
<text x="197.8" y="132.9">46</text>
<text x="197.8" y="135.4">47</text>
<text x="197.8" y="138">48</text>
<text x="201.3" y="134.2">PE15</text>
<text x="201.3" y="136.7">PB10</text>
<text x="216.8" y="136.7">PB15</text>
<text x="218" y="134.2">PD8</text>
<text x="223.4" y="138">53</text>
<text x="223.4" y="135.4">54</text>
<text x="223.4" y="132.9">55</text>
<text x="40.4" y="142.8">4.7nF</text>
<text x="100.1" y="142.8">4.7nF</text>
<text x="130.6" y="141.4">GND</text>
<text x="144.5" y="139">C57</text>
<text x="150.9" y="139">2.2uF USART3/RX</text>
<text x="197.8" y="140.5">49</text>
<text x="197.8" y="143">50</text>
<text x="201.3" y="139.2">PB11</text>
<text x="201.3" y="141.8">VCAP_1</text>
<text x="216.8" y="141.8">PB13</text>
<text x="216.8" y="139.2">PB14</text>
<text x="223.4" y="143">51</text>
<text x="223.4" y="140.5">52</text>
<text x="20.2" y="145">GND</text>
<text x="40.4" y="149.2">C33</text>
<text x="79.9" y="145">GND</text>
<text x="100.1" y="149.2">C35</text>
<text x="181.4" y="149.2">C89</text>
<text x="200.4" y="147.9">STM32F407VGT6</text>
<text x="201.3" y="144.3">VDD</text>
<text x="216.8" y="144.3">PB12</text>
<text x="40.4" y="154.2">4.7nF</text>
<text x="100.1" y="154.2">4.7nF</text>
<text x="125.5" y="155.4">DVDD</text>
<text x="134.4" y="150.4">C90</text>
<text x="134.4" y="155.5">100nF</text>
<text x="142" y="150.4">C52</text>
<text x="142" y="155.5">100nF</text>
<text x="149.6" y="150.4">C91</text>
<text x="149.6" y="155.5">100nF</text>
<text x="157.2" y="150.4">C92</text>
<text x="157.2" y="155.5">100nF</text>
<text x="164.8" y="150.4">C93</text>
<text x="164.8" y="155.5">100nF</text>
<text x="172.5" y="150.4">C94</text>
<text x="172.5" y="155.5">100nF</text>
<text x="181.4" y="154.2">4.7uF</text>
<text x="4.6" y="157.9">CIN4P</text>
<text x="23.9" y="160.6">R23</text>
<text x="31.5" y="160.6">11k</text>
<text x="54.4" y="157.9">IN4P</text>
<text x="64.3" y="157.9">CIN8P</text>
<text x="83.6" y="160.6">R25</text>
<text x="91.2" y="160.6">11k</text>
<text x="114" y="157.9">IN8P</text>
<text x="189" y="159.2">GND</text>
<text x="237.3" y="157.9">GND</text>
<text x="5" y="170.6">CSRB1</text>
<text x="25.1" y="173.3">R32</text>
<text x="32.8" y="173.3">11k</text>
<text x="55.6" y="170.6">SRB1</text>
<text x="41.7" y="174.6">C42</text>
<text x="41.7" y="179.6">4.7nF</text>
<text x="77.2" y="177.1">R34</text>
<text x="84.8" y="177.1">11k</text>
<text x="95" y="178.4">C44</text>
<text x="21.4" y="181.9">GND</text>
<text x="41.7" y="186">C43</text>
<text x="95" y="183.4">4.7nF</text>
<text x="41.7" y="191.1">4.7nF</text>
<text x="68.3" y="189.6">CBIAS</text>
<text x="100.1" y="189.6">BIAS_OUT</text>
<text x="5" y="194.7">CSRB2</text>
<text x="25.1" y="197.4">R33</text>
<text x="32.8" y="197.4">11k</text>
<text x="55.6" y="194.7">SRB2</text>
<text x="91.3" y="195.8">GND</text>
</g>
<g font-size="1.5">
<text x="173.7" y="116.3">LED1</text>
<text x="173.7" y="122.6">LED2</text>
<text x="173.7" y="129">LED3</text>
</g>
</svg>
